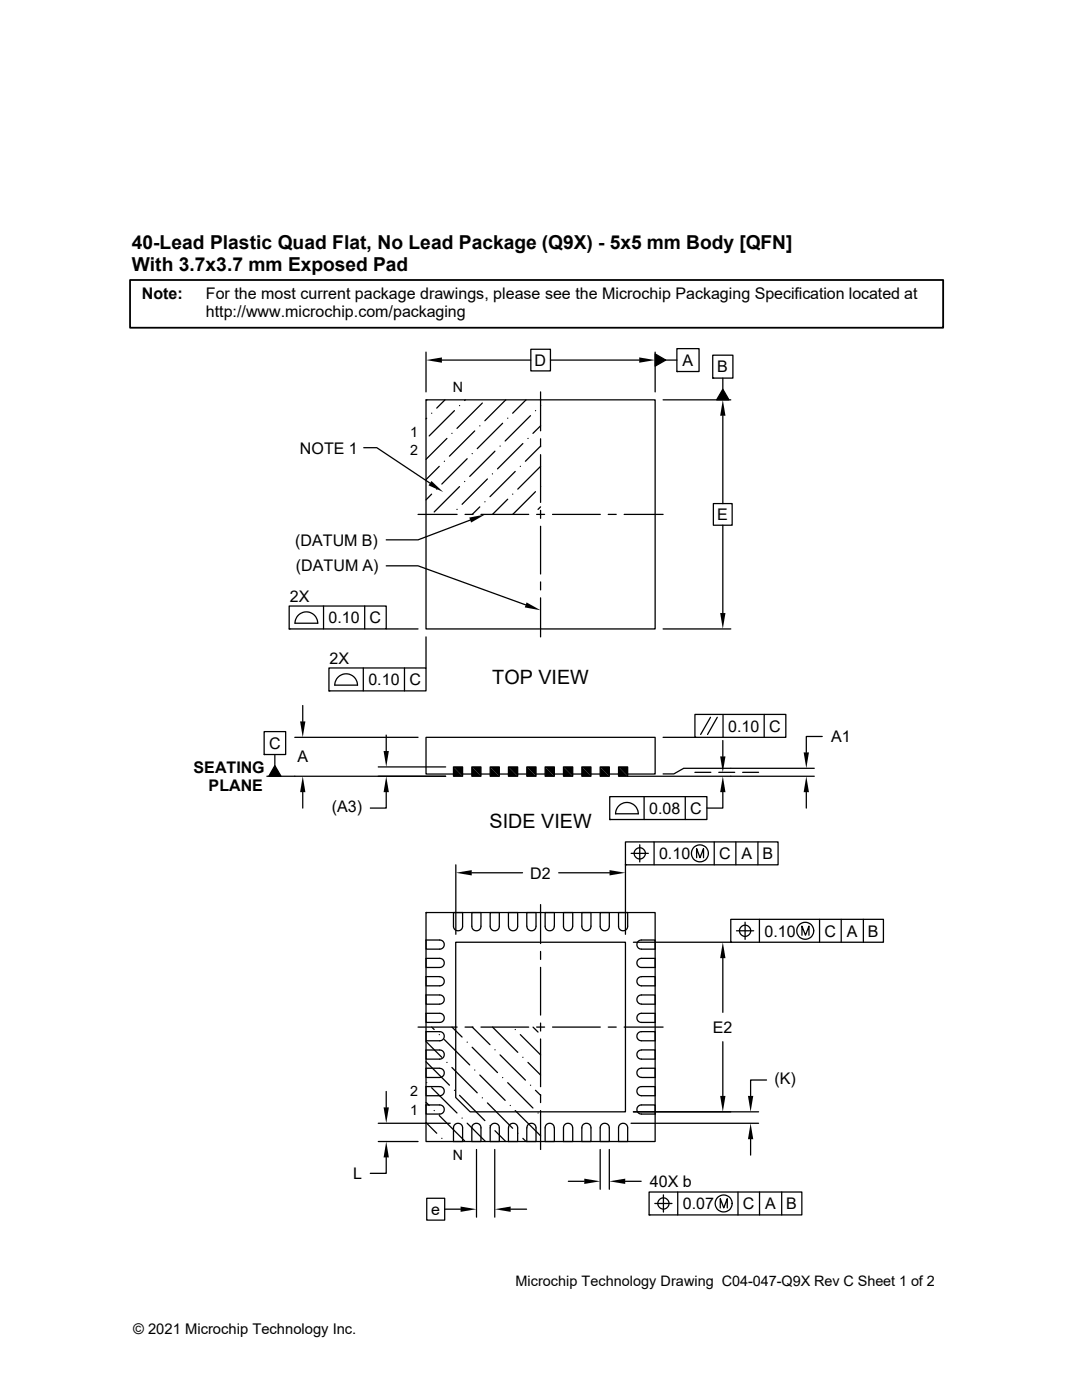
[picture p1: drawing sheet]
<svg xmlns="http://www.w3.org/2000/svg" width="216mm" height="279mm" viewBox="0 0 216 279" stroke-linecap="round" stroke-linejoin="round" font-family="sans-serif">
<g fill="none" stroke="#000" stroke-width=".25">
<path d="M85 79.8h45.7v45.7h-45.7zM85 79.8h.1M85 70.3v7.9M88.2 71.9h17.7M88.8 79.8l-1.7 1.6M92.8 79.8l-.1 .1M100.9 79.8l-4.1 4.2M105 79.8l-2.7 2.7M105.9 69.7h3.9v4.3h-3.9zM107.9 78.2v7.8M109.8 71.9h17.8M130.7 70.6l2.1 1.3-2.1 1.2z"/>
<path d="M130.7 70.3v7.9M132.3 79.8h13.5M132.8 71.9h2.3M135.1 69.6h4.4v4.5h-4.4zM135.1 74.1h.1M142.2 70.9h4v4.6h-4zM142.2 75.5h.1M144.2 77.7l1.3 2.1h-2.5zM144.2 75.5v2.2M72.6 89.3h2.6l10.6 7.1M85.1 83.5l-.1 .1M86.1 82.5h.1"/>
<path d="M86.1 98.6l-1.1 1.2M87.1 97.6h.1M87.7 93.1l-2.7 2.6M88.7 92.1h.1M89.2 87.5l-4.2 4.2M90.2 86.5h.1M90.7 82l-5.1 5M91.7 80.9h.1M91.7 97.1l-5.1 5.1M92.7 96.1h.1M93.2 91.5l-5 5.1M94.2 90.5h.1"/>
<path d="M94.7 86l-5 5M95.7 85h.1M96.2 80.4l-5 5.1M97.3 95.6l-5.1 5M98.3 94.6h.1M98.8 90l-5.1 5.1M99.8 89h.1M100.3 84.5l-5.1 5M101.3 83.5h.1M101.3 99.6l-3 3.1M102.3 98.6h.1M102.8 94.1l-5 5"/>
<path d="M103.8 93.1h.1M104.3 88.5l-5 5.1M105.3 87.5h.1M105.9 83l-5.1 5M106.8 82h.1M106.8 98.1l-4.5 4.6M107.9 87.6v1.6M107.9 90.7v9.6M107.9 80.9h.1M107.9 85l-1.6 1.5M107.9 97.1h.1M107.9 93.1l-4.6 4.5"/>
<path d="M107.9 89l-3.1 3.1M144.2 83v17.5M77.1 112.9h6.3l21.5 7.8M83.4 102.7h7.8M91.2 101.7h.1M92.8 102.7h1.6M93.8 103.8l-10.4 3.9h-6.3M95.7 101.2l-1.5 1.5M96 102.7h9.5M96.8 100.1h.1M107.1 102.7h1.6M107.9 101.9v1.5"/>
<path d="M107.9 105v9.6M107.9 116.1v1.6M107.9 119.3v7.8M107.9 101.2l-.5 .5M110.3 102.7h9.5M121.4 102.7h1.6M124.5 102.7h7.8M142.3 100.5h3.8v4.3h-3.8zM144.2 104.8v17.5M57.7 120.9h19.4v4.6h-19.4zM57.7 125.5h.1M59.6 122.7a2.27 2.27 0 0 1 2.5-.4 2.27 2.27 0 0 1 1.3 2.1h-4.5l.2-1z"/>
<path d="M64.6 120.9v4.6M65.6 133.3h19.4v4.6h-19.4zM65.6 137.9h.1M67.6 135a2.27 2.27 0 0 1 2.4-.3 2.27 2.27 0 0 1 1.3 2h-4.5l.2-.9zM72.5 133.3v4.6M72.8 120.9v4.6M77.1 125.5h6.3M80.7 133.3v4.6M85 127.1v6.2M132.3 125.5h13.5M52.7 146h4.3v4.6h-4.3zM52.7 150.6h.1"/>
<path d="M53.3 154.9h35.6M54.8 150.6v2.2M54.8 152.8l1.3 2.1h-2.5zM58.8 147.2h24.6M60.4 140.8v3.2M60.4 158.1v3.2M75.5 153.1h13.4M77.1 158.1v3.2h-3.2M77.1 146.7v3.2M90.5 154.5h-5.5v-7.3h45.7v7.3h-5.5M90.5 153.1h1.8v1.8h-1.8zM92.3 154.5h1.8"/>
<path d="M94.1 153.1h1.9v1.8h-1.9zM96 154.5h1.8M97.8 153.1h1.8v1.8h-1.8zM99.6 154.5h1.9M101.5 153.1h1.8v1.8h-1.8zM103.3 154.5h1.8M105.1 153.1h1.9v1.8h-1.9zM107 154.5h1.8M108.8 153.1h1.8v1.8h-1.8zM110.6 154.5h1.8M112.4 153.1h1.9v1.8h-1.9zM114.3 154.5h1.8"/>
<path d="M116.1 153.1h1.8v1.8h-1.8zM117.9 154.5h1.9M119.8 153.1h1.8v1.8h-1.8zM121.6 154.5h1.8M121.7 159h19.4v4.6h-19.4zM123.4 153.1h1.8v1.8h-1.8zM125.2 154.9h37.3M128.5 159v4.6M132.3 147.2h6.4M136.7 159v4.6M138.7 142.6h18.1v4.6h-18.1zM138.7 147.2h.1"/>
<path d="M138.7 154.1h3.1M141.8 143.2l-2 3.4M143.1 143.2l-1.9 3.4M143.4 154.1h3.2M144.2 158.1v3.2h-3.1M144.2 147.8v3.2M144.3 142.6v4.6M148.2 154.1h3.2M152.5 142.6v4.6M160.9 158.1v3.2M162.5 153.3h-26.1l-1.9 1.2h-2.2M164.1 147h-3.2v3.2"/>
<path d="M91 172.6v13.9M94.1 174.2h10.2M111.5 174.2h10.1M121.7 163.6h.1M124.8 168h30.5v4.6h-30.5zM124.8 172.6h.1M124.8 172.6v13.9M125.9 170.3h3.5M127.4 162.4a2.26 2.26 0 0 0-2.3-2.3 2.26 2.26 0 0 0-2.3 2.3h4.6M127.7 168.6v3.4M130.5 168v4.6M139 171.2v-1.8l.7 1.8 .7-1.8v1.8"/>
<path d="M142.5 168v4.6M146.8 168v4.6M151.2 168v4.6M85 191.3h2.7a.91 .91 0 0 1 .9 .9 .91 .91 0 0 1-.9 .9h-2.7zM85 198.6h2.7a.92 .92 0 0 1 .9 .9 .92 .92 0 0 1-.9 .9h-2.7zM85 187.6h2.7a.91 .91 0 0 1 .9 .9 .91 .91 0 0 1-.9 .9h-2.7zM85 182.1h45.7v45.7h-45.7zM85 182.1h.1M87.7 194.9h-2.7v1.8h2.7a.91 .91 0 0 0 .9-.9 .91 .91 0 0 0-.9-.9M90.5 182.1h1.8v2.7a.91 .91 0 0 1-.9 1 .91 .91 0 0 1-.9-1zM90.9 188h33.9v33.9h-31l-2.9-2.9zM94.1 182.1h1.9v2.7a.91 .91 0 0 1-.9 1 .91 .91 0 0 1-1-1z"/>
<path d="M97.8 182.1h1.8v2.7a.91 .91 0 0 1-.9 1 .91 .91 0 0 1-.9-1zM101.5 182.1h1.8v2.7a.92 .92 0 0 1-.9 1 .92 .92 0 0 1-.9-1zM105.1 184.8a.91 .91 0 0 0 .9 1 .91 .91 0 0 0 1-1v-2.7h-1.9v2.7M107.9 180.5v7.8M107.9 189.9v1.6M107.9 193.1v9.5M108.8 182.1h1.8v2.7a.91 .91 0 0 1-.9 1 .91 .91 0 0 1-.9-1zM114.3 184.8a.91 .91 0 0 1-1 1 .91 .91 0 0 1-.9-1v-2.7h1.9v2.7M116.1 182.1h1.8v2.7a.91 .91 0 0 1-.9 1 .91 .91 0 0 1-.9-1zM119.8 182.1h1.8v2.7a.91 .91 0 0 1-.9 1 .91 .91 0 0 1-.9-1zM123.4 182.1h1.8v2.7a.91 .91 0 0 1-.9 1 .91 .91 0 0 1-.9-1zM126.4 188h19.4"/>
<path d="M127.3 198.9l.7-.3h2.7v1.8h-2.7a.91 .91 0 0 1-.8-.5 .91 .91 0 0 1 .1-1zM127.3 191.6l.7-.3h2.7v1.8h-2.7a.91 .91 0 0 1-.8-.5 .91 .91 0 0 1 .1-1zM127.3 187.9l.7-.3h2.7v1.8h-2.7a.91 .91 0 0 1-.8-.5 .91 .91 0 0 1 .1-1zM128 194.9h2.7v1.8h-2.7a.91 .91 0 0 1-.9-.9 .91 .91 0 0 1 .9-.9M144.2 191.2v10.8M145.8 183.5h30.5v4.5h-30.5zM145.8 188h.1M147 185.8h3.4M148.7 184v3.5M151.5 183.5v4.5M160 186.6v-1.8l.7 1.8 .7-1.8v1.8M163.5 183.5v4.5"/>
<path d="M167.9 183.5v4.5M172.3 183.5v4.5M77.1 217.8v3.2M83.4 205h7.8M85 207.9l3.2 3.1M85 211.9l4.7 4.7M85 220l.6 .6M85 202.2h2.7a.91 .91 0 0 1 .9 .9 .91 .91 0 0 1-.9 .9h-2.7zM85 205.9h2.7a.91 .91 0 0 1 .9 .9 .91 .91 0 0 1-.9 .9h-2.7zM85 209.5l2.7 .1a.91 .91 0 0 1 .9 .9 .91 .91 0 0 1-.9 .9h-2.7zM85 213.2h2.7a.91 .91 0 0 1 .9 .9 .91 .91 0 0 1-.9 .9h-2.7zM85 216.9h2.7a.91 .91 0 0 1 .9 .9 .91 .91 0 0 1-.9 .9h-2.7z"/>
<path d="M85.1 216.1h.1M86.1 217.1l5.1 5M86.1 205l.5 .5M87.7 206.5h.1M88.7 207.5l5 5M89.2 212h.1M90.2 213l5 5.1M90.2 205l2 2M90.7 217.6h.1M91.7 218.6l5.1 5M92.8 205h1.6M93.2 208h.1"/>
<path d="M94.2 209l5.1 5.1M94.2 205l3.6 3.5M94.7 213.6h.1M95.7 214.5l5.1 5.1M96 205h9.5M96.2 219.1h.1M98.3 205l5 5M98.8 209.5h.1M99.8 210.5l5 5.1M100.3 215.1h.1M101.3 216.1l5 5M102.8 205.5h.1"/>
<path d="M103.8 206.5l4.1 4M104.3 211h.1M105.3 212l2.6 2.5M105.9 216.6h.1M106.4 205l1 1M106.8 217.6l1.1 1M107.1 205h1.6M107.9 204.2v1.6M107.9 207.3v9.6M107.9 218.5v1.5M110.3 205h9.5M121.4 205h1.6"/>
<path d="M124.5 205h7.8M127.3 217.2l.7-.3h2.7v1.8h-2.7a.91 .91 0 0 1-.8-.5 .91 .91 0 0 1 .1-1zM127.3 206.2l.7-.3h2.7v1.8h-2.7a.91 .91 0 0 1-.8-.5 .91 .91 0 0 1 .1-1zM127.3 202.6l.7-.4h2.7v1.8h-2.7a.91 .91 0 0 1-.8-.5 .91 .91 0 0 1 .1-.9zM128 209.5h2.7v1.9h-2.7a.91 .91 0 0 1-.9-.9 .91 .91 0 0 1 .9-1M128 215a.91 .91 0 0 1-.9-.9 .91 .91 0 0 1 .9-.9h2.7v1.8h-2.7M144.2 207.9v10.8M153 215.5h-3.2v3.2M75.5 227.8h7.9M75.5 224.2h14.3M77.1 231v3.2h-3.2M85 224l2.1 2.2"/>
<path d="M85 220.5h2.7a.91 .91 0 0 1 .9 .9 .91 .91 0 0 1-.9 .9h-2.7zM85.2 239.1h3.5v4.4h-3.5zM86.6 221.6h.1M87.7 222.6l5 5.1M88.2 227.2h.1M90.7 224.5a.92 .92 0 0 1 1-.3 .92 .92 0 0 1 .6 .9v2.7h-1.8v-2.7zM92.2 223.1h.1M93.2 224.2l3.7 3.6M94.3 224.5a.92 .92 0 0 1 1.1-.3 .92 .92 0 0 1 .6 .9v2.7h-1.9v-2.7zM95.1 229.4v13.5M97.3 220.1l5 5.1M97.8 224.7h.1"/>
<path d="M98 224.5a.92 .92 0 0 1 1-.3 .92 .92 0 0 1 .6 .9v2.7h-1.8v-2.7zM98.7 229.4v13.5M98.8 225.7l2.1 2.1M101.7 224.5a.92 .92 0 0 1 1-.3 .92 .92 0 0 1 .6 .9v2.7h-1.8v-2.7zM101.8 220.6h.1M102.8 221.6l5.1 5.1M103.3 226.2h.1M104.3 227.2l.7 .6M105.1 225.1v2.7h1.9v-2.7a.91 .91 0 0 0-1-.9 .91 .91 0 0 0-.9 .9M107.4 222.1h.1M107.9 221.6v7.8M109 224.5a.93 .93 0 0 1 1-.3 .93 .93 0 0 1 .6 .9v2.7h-1.8v-2.7z"/>
<path d="M113.4 235.8h3.2M114.3 225.1a.91 .91 0 0 0-1-.9 .91 .91 0 0 0-.9 .9v2.7h1.9v-2.7M116.3 224.5a.92 .92 0 0 1 1-.3 .92 .92 0 0 1 .6 .9v2.7h-1.8v-2.7zM119.8 229.4v7.9M120 224.5a.92 .92 0 0 1 1-.3 .92 .92 0 0 1 .6 .9v2.7h-1.8v-2.7zM121.6 229.4v7.9M123.6 224.5a.92 .92 0 0 1 1-.3 .92 .92 0 0 1 .6 .9v2.7h-1.8v-2.7zM124.8 235.8h3.1M125.9 224.2h25.5M127.3 220.9l.7-.4h2.7v1.8h-2.7a.91 .91 0 0 1-.8-.5 .91 .91 0 0 1 .1-.9zM129.5 237.9h30.5v4.6h-30.5zM132.4 238.5v3.4"/>
<path d="M135.2 237.9v4.6M147.3 237.9v4.6M149.8 227.4v3.1M151.4 221.9h-25M151.6 237.9v4.6M156 237.9v4.6M88.7 241.3h3.2M101.9 241.3h3.2M129.5 242.5h.1M130.7 240.2h3.4M143.7 241.1v-1.9l.7 1.9 .7-1.9v1.9"/>
<circle cx="127.7" cy="170.3" r="1.12"/>
<circle cx="139.7" cy="170.3" r="1.69"/>
<circle cx="148.7" cy="185.8" r="1.12"/>
<circle cx="160.7" cy="185.8" r="1.69"/>
<circle cx="132.4" cy="240.2" r="1.12"/>
<circle cx="144.4" cy="240.2" r="1.69"/>
</g>
<g fill="#000">
<path d="M85 71.9l3.2-.6v1.1zM127.6 71.3l3.1 .6-3.1 .5zM130.7 70.6l2.1 1.3-2.1 1.2zM144.2 77.7l1.3 2.1h-2.5zM86.1 96l2.3 2.2-2.9-1.3zM144.2 79.8l.6 3.2h-1.1zM93.6 103.3l3.2-.6-2.8 1.6zM105.1 120.2l2.8 1.6-3.2-.6zM143.7 122.3h1.1l-.6 3.2zM54.8 152.8l1.3 2.1h-2.5zM60.4 154.9l.5 3.2h-1zM59.9 144h1l-.5 3.2z"/>
<path d="M76.5 149.9h1.1l-.5 3.2zM77.1 154.9l.5 3.2h-1.1zM90.5 153.1l1.8 1.8h-1.8zM90.5 153.1h1.8v1.8zM94.1 153.1l1.9 1.8h-1.9zM94.1 153.1h1.9v1.8zM97.8 153.1l1.8 1.8h-1.8zM97.8 153.1h1.8v1.8zM101.5 153.1l1.8 1.8h-1.8zM101.5 153.1h1.8v1.8zM105.1 153.1l1.9 1.8h-1.9zM105.1 153.1h1.9v1.8z"/>
<path d="M108.8 153.1l1.8 1.8h-1.8zM108.8 153.1h1.8v1.8zM112.4 153.1l1.9 1.8h-1.9zM112.4 153.1h1.9v1.8zM116.1 153.1l1.8 1.8h-1.8zM116.1 153.1h1.8v1.8zM119.8 153.1l1.8 1.8h-1.8zM119.8 153.1h1.8v1.8zM123.4 153.1l1.8 1.8h-1.8zM123.4 153.1h1.8v1.8zM143.7 151h1.1l-.6 3.1zM144.2 154.9l.6 3.2h-1.1z"/>
<path d="M160.9 154.9l.5 3.2h-1zM160.4 150.2h1l-.5 3.1zM91 174.2l3.1-.5v1zM121.6 173.7l3.2 .5-3.2 .5zM144.2 188l.6 3.2h-1.1zM143.7 218.7h1.1l-.6 3.2zM149.2 218.7h1.1l-.5 3.2zM76.5 221h1.1l-.5 3.2zM77.1 227.8l.5 3.2h-1.1zM116.6 235.2l3.2 .6-3.2 .5zM121.6 235.8l3.2-.6v1.1zM149.8 224.2l.5 3.2h-1.1z"/>
<path d="M91.9 240.8l3.2 .5-3.2 .6zM98.7 241.3l3.2-.5v1.1z"/>
</g>
<path d="M26 55.9h162.2v9.5h-162.2z" fill="none" stroke="#000" stroke-width=".36"/>
<g font-size="3.9">
<text x="98.2" y="136.4">TOP VIEW</text>
<text x="97.7" y="165.2">SIDE VIEW</text>
</g>
<g font-size="3.8">
<text x="26.3" y="49.7">40-Lead Plastic Quad Flat, No Lead Package (Q9X) - 5x5 mm Body [QFN]</text>
<text x="26.3" y="54.1">With 3.7x3.7 mm Exposed Pad</text>
</g>
<g font-size="3.2">
<text x="28.3" y="59.6">Note:</text>
<text x="41.1" y="59.6">For the most current package drawings, please see the Microchip Packaging Specification located at</text>
<text x="41.1" y="63.3">http://www.microchip.com/packaging</text>
<text x="106.7" y="73">D</text>
<text x="136.2" y="73">A</text>
<text x="143.1" y="74.3">B</text>
<text x="59.9" y="90.5">NOTE 1</text>
<text x="143.1" y="103.8">E</text>
<text x="58.9" y="108.9">(DATUM B)</text>
<text x="59.1" y="114">(DATUM A)</text>
<text x="57.8" y="120.1">2X</text>
<text x="65.6" y="124.4">0.10</text>
<text x="73.7" y="124.4">C</text>
<text x="65.8" y="132.5">2X</text>
<text x="73.5" y="136.7">0.10</text>
<text x="81.7" y="136.7">C</text>
<text x="53.7" y="149.4">C</text>
<text x="145.3" y="146">0.10</text>
<text x="153.5" y="146">C</text>
<text x="165.8" y="148.1">A1</text>
<text x="38.6" y="154.2">SEATING</text>
<text x="59.4" y="152.2">A</text>
<text x="41.6" y="157.9">PLANE</text>
<text x="66.2" y="162.1">(A3)</text>
<text x="129.5" y="162.4">0.08</text>
<text x="137.7" y="162.4">C</text>
<text x="131.5" y="171.4">0.10</text>
<text x="143.5" y="171.4">C</text>
<text x="148" y="171.4">A</text>
<text x="152.1" y="171.4">B</text>
<text x="105.8" y="175.3">D2</text>
<text x="152.5" y="186.9">0.10</text>
<text x="164.5" y="186.9">C</text>
<text x="169" y="186.9">A</text>
<text x="173.2" y="186.9">B</text>
<text x="142.2" y="206.1">E2</text>
<text x="154.5" y="216.3">(K)</text>
<text x="70.5" y="235.3">L</text>
<text x="129.7" y="236.9">40X b</text>
<text x="86.1" y="242.4">e</text>
<text x="136.2" y="241.3">0.07</text>
<text x="148.2" y="241.3">C</text>
<text x="152.7" y="241.3">A</text>
<text x="156.9" y="241.3">B</text>
</g>
<g font-size="2.9">
<text x="102.8" y="256.7">Microchip Technology Drawing C04-047-Q9X Rev C Sheet 1 of 2</text>
<text x="26.5" y="266.3">© 2021 Microchip Technology Inc.</text>
</g>
<g font-size="2.8">
<text x="90.4" y="78.2">N</text>
<text x="81.9" y="87.2">1</text>
<text x="81.9" y="90.9">2</text>
<text x="81.9" y="218.8">2</text>
<text x="81.9" y="222.4">1</text>
<text x="90.4" y="231.4">N</text>
</g>
</svg>
